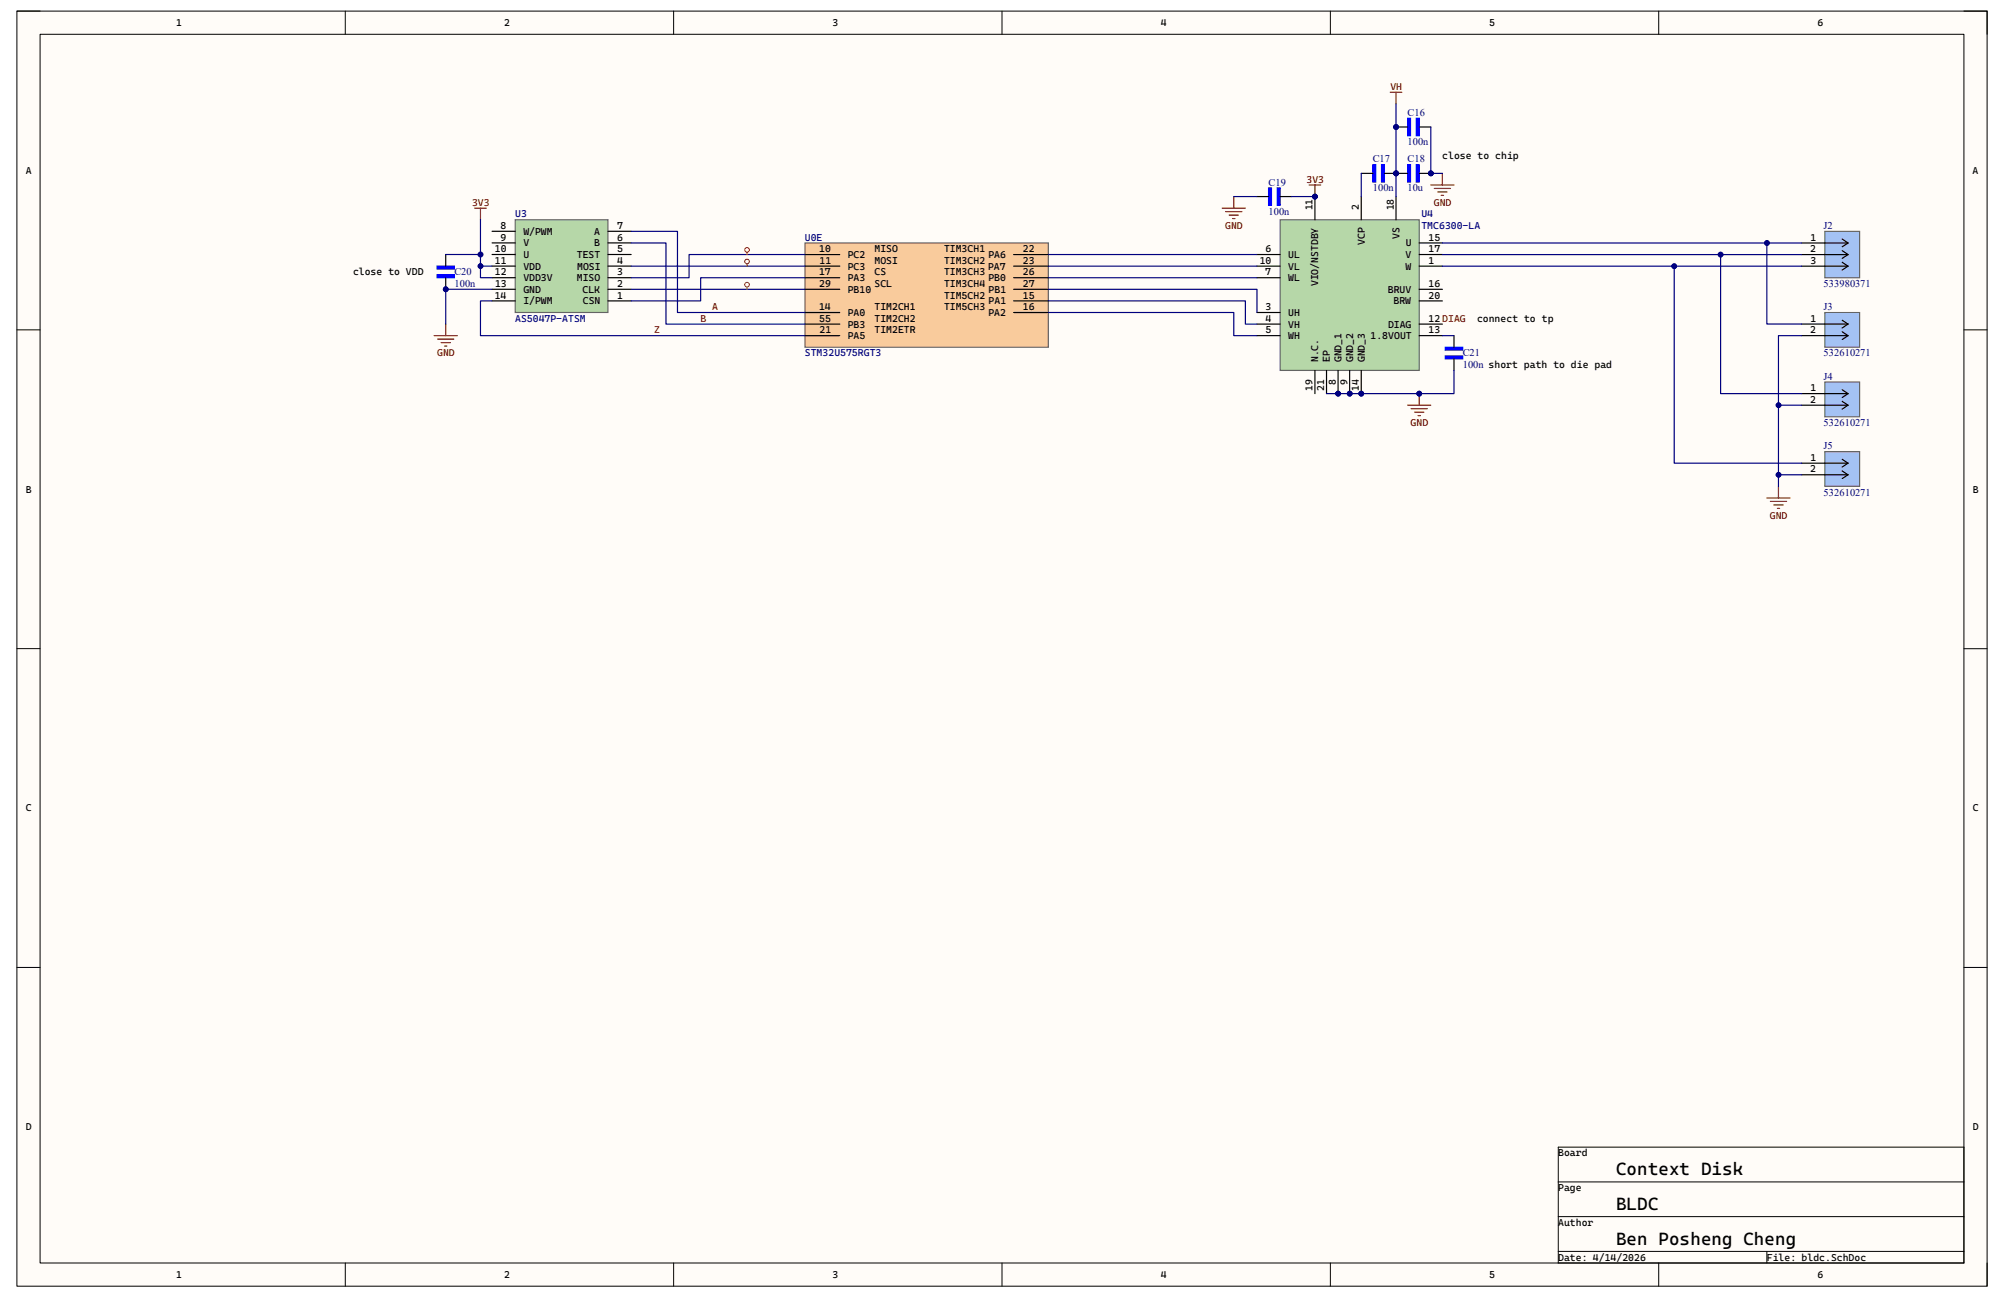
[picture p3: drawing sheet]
<svg xmlns="http://www.w3.org/2000/svg" width="432mm" height="279mm" viewBox="0 0 432 279" stroke-linecap="round" stroke-linejoin="round" font-family="sans-serif">
<path d="M3.6 2.4h424.6v274.7h-424.6z" fill-rule="evenodd" fill="#fffcf8"/>
<path d="M3.6 2.4h424.6v274.7h-424.6z" fill="none" stroke="#000" stroke-width=".22"/>
<path d="M8.6 7.4h414.6v264.7h-414.6z" fill-rule="evenodd" fill="#fffcf8"/>
<g fill="none" stroke="#000" stroke-width=".22">
<path d="M3.6 2.4h5M8.6 7.4h414.6v264.7h-414.6zM74.4 2.4v5M145.1 2.4v5M215.9 2.4v5M286.6 2.4v5M357.4 2.4v5M423.2 2.4h5v5M3.6 71.1h5M423.2 71.1h5M3.6 139.7h5M423.2 139.7h5"/>
<path d="M3.6 208.4h5M423.2 208.4h5M335.8 247.1v25h87.4v-25h-87.4M335.8 254.6h87.4M74.4 272.1v5M145.2 272.1v5M215.9 272.1v5M286.6 272.1v5M335.8 262.1h87.4M335.8 269.6h87.4M357.4 272.1v5M380.7 269.6v2.5"/>
<path d="M428.2 272.1v5"/>
</g>
<path d="M111 47.3h20v20h-20z" fill-rule="evenodd" fill="#b6d7a8"/>
<path d="M111 47.3h20v20h-20z" fill="none" stroke="#666" stroke-width=".25"/>
<g fill="none" stroke="#000" stroke-width=".25">
<path d="M106 59.8h5M106 57.3h5M106 54.8h5M106 52.3h5M106 49.8h5M131 59.8h5M131 57.3h5M131 54.8h5M131 52.3h5M131 49.8h5M106 64.8h5M106 62.3h5"/>
<path d="M131 64.8h5M131 62.3h5"/>
</g>
<path d="M173.5 52.3h52.4v22.5h-52.4z" fill-rule="evenodd" fill="#f9cb9c"/>
<path d="M173.5 52.3h52.4v22.5h-52.4z" fill="none" stroke="#666" stroke-width=".25"/>
<g fill="none" stroke="#000" stroke-width=".25">
<path d="M173.5 54.8h7.4M173.5 57.3h7.4M173.5 59.8h7.4M218.4 54.8h7.5M218.4 57.3h7.5M218.4 59.8h7.5M173.5 62.3h7.4M173.5 67.3h7.4M173.5 69.8h7.4M173.5 72.3h7.4M218.4 62.3h7.5M218.4 67.3h7.5"/>
<path d="M218.4 64.8h7.5"/>
</g>
<path d="M102.3 44.8h2.5M103.5 44.8v2.5M93.5 72.3h5M94.3 73.1h3.5M95 73.8h2M95.8 74.6h.5M96 69.8v2.5" fill="none" stroke="#800000" stroke-width=".25"/>
<circle cx="96" cy="62.3" r=".5" fill="#000080"/>
<circle cx="96" cy="62.3" r=".5" fill="none" stroke="#000080" stroke-width=".22"/>
<path d="M94.2 59.2h3.7v.6h-3.7z" fill-rule="evenodd" fill="#00f"/>
<path d="M94.2 59.2h3.7v.6h-3.7z" fill="none" stroke="#00f" stroke-width=".25"/>
<path d="M94.2 57.3h3.7v.6h-3.7z" fill-rule="evenodd" fill="#00f"/>
<path d="M94.2 57.3h3.7v.6h-3.7z" fill="none" stroke="#00f" stroke-width=".25"/>
<path d="M96 59.8v2.5" fill="none" stroke="#000" stroke-width=".25"/>
<circle cx="96" cy="62.3" r=".5" fill="#000080"/>
<circle cx="96" cy="62.3" r=".5" fill="none" stroke="#000080" stroke-width=".22"/>
<path d="M96 54.8v2.5" fill="none" stroke="#000" stroke-width=".25"/>
<circle cx="288.3" cy="84.8" r=".5" fill="#000080"/>
<circle cx="288.3" cy="84.8" r=".5" fill="none" stroke="#000080" stroke-width=".22"/>
<circle cx="290.8" cy="84.8" r=".5" fill="#000080"/>
<circle cx="290.8" cy="84.8" r=".5" fill="none" stroke="#000080" stroke-width=".22"/>
<circle cx="293.3" cy="84.8" r=".5" fill="#000080"/>
<circle cx="293.3" cy="84.8" r=".5" fill="none" stroke="#000080" stroke-width=".22"/>
<circle cx="283.3" cy="42.3" r=".5" fill="#000080"/>
<circle cx="283.3" cy="42.3" r=".5" fill="none" stroke="#000080" stroke-width=".22"/>
<path d="M275.8 47.3h30v32.5h-30z" fill-rule="evenodd" fill="#b6d7a8"/>
<path d="M275.8 47.3h30v32.5h-30z" fill="none" stroke="#666" stroke-width=".25"/>
<path d="M270.8 54.8h5M270.8 59.8h5M293.3 42.3v5M305.8 57.3h5M270.8 67.3h5M270.8 69.8h5M270.8 72.3h5M288.3 79.8v5" fill="none" stroke="#000" stroke-width=".25"/>
<circle cx="288.3" cy="84.8" r=".5" fill="#000080"/>
<circle cx="288.3" cy="84.8" r=".5" fill="none" stroke="#000080" stroke-width=".22"/>
<path d="M290.8 79.8v5" fill="none" stroke="#000" stroke-width=".25"/>
<circle cx="290.8" cy="84.8" r=".5" fill="#000080"/>
<circle cx="290.8" cy="84.8" r=".5" fill="none" stroke="#000080" stroke-width=".22"/>
<path d="M270.8 57.3h5M305.8 52.3h5M293.3 79.8v5" fill="none" stroke="#000" stroke-width=".25"/>
<circle cx="293.3" cy="84.8" r=".5" fill="#000080"/>
<circle cx="293.3" cy="84.8" r=".5" fill="none" stroke="#000080" stroke-width=".22"/>
<path d="M283.3 42.3v5M305.8 72.3h5M305.8 69.8h5" fill="none" stroke="#000" stroke-width=".25"/>
<circle cx="283.3" cy="42.3" r=".5" fill="#000080"/>
<circle cx="283.3" cy="42.3" r=".5" fill="none" stroke="#000080" stroke-width=".22"/>
<path d="M300.8 42.3v5M305.8 54.8h5M283.3 79.8v5M285.8 79.8v5M305.8 64.8h5M305.8 62.3h5" fill="none" stroke="#000" stroke-width=".25"/>
<path d="M282.1 39.8h2.5M283.3 39.8v2.5" fill="none" stroke="#800000" stroke-width=".25"/>
<circle cx="283.3" cy="42.3" r=".5" fill="#000080"/>
<circle cx="283.3" cy="42.3" r=".5" fill="none" stroke="#000080" stroke-width=".22"/>
<path d="M299.6 19.9h2.4M300.8 19.9v2.5" fill="none" stroke="#800000" stroke-width=".25"/>
<path d="M311.4 76.7h3.8v.6h-3.8z" fill-rule="evenodd" fill="#00f"/>
<path d="M311.4 76.7h3.8v.6h-3.8z" fill="none" stroke="#00f" stroke-width=".25"/>
<path d="M311.4 74.8h3.8v.6h-3.8z" fill-rule="evenodd" fill="#00f"/>
<path d="M311.4 74.8h3.8v.6h-3.8z" fill="none" stroke="#00f" stroke-width=".25"/>
<path d="M313.3 72.3v2.5M313.3 77.3v2.5" fill="none" stroke="#000" stroke-width=".25"/>
<path d="M303.3 87.3h5M304 88h3.5M304.8 88.8h2M305.5 89.5h.5M305.8 84.8v2.5" fill="none" stroke="#800000" stroke-width=".25"/>
<circle cx="305.8" cy="84.8" r=".5" fill="#000080"/>
<circle cx="305.8" cy="84.8" r=".5" fill="none" stroke="#000080" stroke-width=".22"/>
<path d="M273.3 40.5h.7v3.7h-.7z" fill-rule="evenodd" fill="#00f"/>
<path d="M273.3 40.5h.7v3.7h-.7z" fill="none" stroke="#00f" stroke-width=".25"/>
<path d="M275.2 40.5h.6v3.7h-.6z" fill-rule="evenodd" fill="#00f"/>
<path d="M275.2 40.5h.6v3.7h-.6z" fill="none" stroke="#00f" stroke-width=".25"/>
<path d="M270.8 42.3h2.5M275.8 42.3h2.5" fill="none" stroke="#000" stroke-width=".25"/>
<path d="M263.3 44.8h5M264.1 45.6h3.5M264.8 46.3h2M265.6 47.1h.5M265.8 42.3v2.5" fill="none" stroke="#800000" stroke-width=".25"/>
<circle cx="300.8" cy="37.3" r=".5" fill="#000080"/>
<circle cx="300.8" cy="37.3" r=".5" fill="none" stroke="#000080" stroke-width=".22"/>
<circle cx="308.3" cy="37.3" r=".5" fill="#000080"/>
<circle cx="308.3" cy="37.3" r=".5" fill="none" stroke="#000080" stroke-width=".22"/>
<path d="M303.3 35.5h.6v3.7h-.6z" fill-rule="evenodd" fill="#00f"/>
<path d="M303.3 35.5h.6v3.7h-.6z" fill="none" stroke="#00f" stroke-width=".25"/>
<path d="M305.2 35.5h.6v3.7h-.6z" fill-rule="evenodd" fill="#00f"/>
<path d="M305.2 35.5h.6v3.7h-.6z" fill="none" stroke="#00f" stroke-width=".25"/>
<path d="M300.8 37.3h2.5" fill="none" stroke="#000" stroke-width=".25"/>
<circle cx="300.8" cy="37.3" r=".5" fill="#000080"/>
<circle cx="300.8" cy="37.3" r=".5" fill="none" stroke="#000080" stroke-width=".22"/>
<path d="M305.8 37.3h2.5" fill="none" stroke="#000" stroke-width=".25"/>
<circle cx="308.3" cy="37.3" r=".5" fill="#000080"/>
<circle cx="308.3" cy="37.3" r=".5" fill="none" stroke="#000080" stroke-width=".22"/>
<path d="M308.3 39.8h5M310.8 37.3v2.5M309 40.6h3.5M309.8 41.3h2M310.5 42.1h.5" fill="none" stroke="#800000" stroke-width=".25"/>
<circle cx="300.8" cy="37.3" r=".5" fill="#000080"/>
<circle cx="300.8" cy="37.3" r=".5" fill="none" stroke="#000080" stroke-width=".22"/>
<path d="M295.8 35.5h.6v3.7h-.6z" fill-rule="evenodd" fill="#00f"/>
<path d="M295.8 35.5h.6v3.7h-.6z" fill="none" stroke="#00f" stroke-width=".25"/>
<path d="M297.7 35.5h.6v3.7h-.6z" fill-rule="evenodd" fill="#00f"/>
<path d="M297.7 35.5h.6v3.7h-.6z" fill="none" stroke="#00f" stroke-width=".25"/>
<path d="M293.3 37.3h2.5M298.3 37.3h2.5" fill="none" stroke="#000" stroke-width=".25"/>
<circle cx="300.8" cy="37.3" r=".5" fill="#000080"/>
<circle cx="300.8" cy="37.3" r=".5" fill="none" stroke="#000080" stroke-width=".22"/>
<circle cx="300.8" cy="27.4" r=".5" fill="#000080"/>
<circle cx="300.8" cy="27.4" r=".5" fill="none" stroke="#000080" stroke-width=".22"/>
<path d="M303.3 25.5h.6v3.7h-.6z" fill-rule="evenodd" fill="#00f"/>
<path d="M303.3 25.5h.6v3.7h-.6z" fill="none" stroke="#00f" stroke-width=".25"/>
<path d="M305.2 25.5h.6v3.7h-.6z" fill-rule="evenodd" fill="#00f"/>
<path d="M305.2 25.5h.6v3.7h-.6z" fill="none" stroke="#00f" stroke-width=".25"/>
<path d="M300.8 27.4h2.5" fill="none" stroke="#000" stroke-width=".25"/>
<circle cx="300.8" cy="27.4" r=".5" fill="#000080"/>
<circle cx="300.8" cy="27.4" r=".5" fill="none" stroke="#000080" stroke-width=".22"/>
<path d="M305.8 27.4h2.5" fill="none" stroke="#000" stroke-width=".25"/>
<path d="M103.5 47.3v10h2.5M136 49.8h10v17.5h27.5M136 52.3h7.5v17.5h30M136 57.3h37.5M173.5 59.8h-22.5v5h-15M173.5 54.8h-25v5h-12.5M106 64.8h-2.5v7.5h70M136 62.3h37.5" fill="none" stroke="#000080" stroke-width=".25"/>
<circle cx="103.5" cy="54.8" r=".5" fill="#000080"/>
<circle cx="103.5" cy="54.8" r=".5" fill="none" stroke="#000080" stroke-width=".22"/>
<circle cx="103.5" cy="57.3" r=".5" fill="#000080"/>
<circle cx="103.5" cy="57.3" r=".5" fill="none" stroke="#000080" stroke-width=".22"/>
<path d="M103.5 57.3v2.5h2.5" fill="none" stroke="#000080" stroke-width=".25"/>
<circle cx="103.5" cy="57.3" r=".5" fill="#000080"/>
<circle cx="103.5" cy="57.3" r=".5" fill="none" stroke="#000080" stroke-width=".22"/>
<path d="M106 62.3h-10v7.5" fill="none" stroke="#000080" stroke-width=".25"/>
<circle cx="96" cy="62.3" r=".5" fill="#000080"/>
<circle cx="96" cy="62.3" r=".5" fill="none" stroke="#000080" stroke-width=".22"/>
<path d="M96 54.8h7.5" fill="none" stroke="#000080" stroke-width=".25"/>
<circle cx="103.5" cy="54.8" r=".5" fill="#000080"/>
<circle cx="103.5" cy="54.8" r=".5" fill="none" stroke="#000080" stroke-width=".22"/>
<path d="M293.3 37.3v5M300.8 22.4v19.9M225.9 54.8h44.9M225.9 57.3h44.9M225.9 59.8h44.9M225.9 62.3h44.9v5M225.9 64.8h42.4v5h2.5M225.9 67.3h39.9v5h5" fill="none" stroke="#000080" stroke-width=".25"/>
<circle cx="300.8" cy="27.4" r=".5" fill="#000080"/>
<circle cx="300.8" cy="27.4" r=".5" fill="none" stroke="#000080" stroke-width=".22"/>
<circle cx="300.8" cy="37.3" r=".5" fill="#000080"/>
<circle cx="300.8" cy="37.3" r=".5" fill="none" stroke="#000080" stroke-width=".22"/>
<path d="M310.8 72.3h2.5M285.8 84.8h20" fill="none" stroke="#000080" stroke-width=".25"/>
<circle cx="288.3" cy="84.8" r=".5" fill="#000080"/>
<circle cx="288.3" cy="84.8" r=".5" fill="none" stroke="#000080" stroke-width=".22"/>
<circle cx="290.8" cy="84.8" r=".5" fill="#000080"/>
<circle cx="290.8" cy="84.8" r=".5" fill="none" stroke="#000080" stroke-width=".22"/>
<circle cx="293.3" cy="84.8" r=".5" fill="#000080"/>
<circle cx="293.3" cy="84.8" r=".5" fill="none" stroke="#000080" stroke-width=".22"/>
<circle cx="305.8" cy="84.8" r=".5" fill="#000080"/>
<circle cx="305.8" cy="84.8" r=".5" fill="none" stroke="#000080" stroke-width=".22"/>
<path d="M313.3 79.8v5h-7.5" fill="none" stroke="#000080" stroke-width=".25"/>
<circle cx="305.8" cy="84.8" r=".5" fill="#000080"/>
<circle cx="305.8" cy="84.8" r=".5" fill="none" stroke="#000080" stroke-width=".22"/>
<path d="M265.8 42.3h5M278.3 42.3h5" fill="none" stroke="#000080" stroke-width=".25"/>
<circle cx="283.3" cy="42.3" r=".5" fill="#000080"/>
<circle cx="283.3" cy="42.3" r=".5" fill="none" stroke="#000080" stroke-width=".22"/>
<path d="M308.3 37.3h2.5" fill="none" stroke="#000080" stroke-width=".25"/>
<circle cx="308.3" cy="37.3" r=".5" fill="#000080"/>
<circle cx="308.3" cy="37.3" r=".5" fill="none" stroke="#000080" stroke-width=".22"/>
<path d="M308.3 27.4v9.9" fill="none" stroke="#000080" stroke-width=".25"/>
<circle cx="308.3" cy="37.3" r=".5" fill="#000080"/>
<circle cx="308.3" cy="37.3" r=".5" fill="none" stroke="#000080" stroke-width=".22"/>
<path d="M393.2 49.8h7.5v10h-7.5z" fill-rule="evenodd" fill="#a4c2f4"/>
<path d="M393.2 49.8h7.5v10h-7.5z" fill="none" stroke="#666" stroke-width=".25"/>
<path d="M388.2 52.3h10M388.2 54.8h10M388.2 57.3h10M396.9 51.5l1.3 .8M396.9 54l1.3 .8M396.9 56.5l1.3 .8M398.2 52.3l-1.3 .9M398.2 54.8l-1.3 .9M398.2 57.3l-1.3 .9" fill="none" stroke="#000" stroke-width=".25"/>
<path d="M310.8 52.3h77.4" fill="none" stroke="#000080" stroke-width=".25"/>
<circle cx="380.7" cy="52.3" r=".5" fill="#000080"/>
<circle cx="380.7" cy="52.3" r=".5" fill="none" stroke="#000080" stroke-width=".22"/>
<path d="M310.8 54.8h77.4" fill="none" stroke="#000080" stroke-width=".25"/>
<circle cx="370.7" cy="54.8" r=".5" fill="#000080"/>
<circle cx="370.7" cy="54.8" r=".5" fill="none" stroke="#000080" stroke-width=".22"/>
<path d="M310.8 57.3h77.4" fill="none" stroke="#000080" stroke-width=".25"/>
<circle cx="360.7" cy="57.3" r=".5" fill="#000080"/>
<circle cx="360.7" cy="57.3" r=".5" fill="none" stroke="#000080" stroke-width=".22"/>
<path d="M393.2 67.3h7.5v7.5h-7.5z" fill-rule="evenodd" fill="#a4c2f4"/>
<path d="M393.2 67.3h7.5v7.5h-7.5z" fill="none" stroke="#666" stroke-width=".25"/>
<path d="M388.2 69.8h10M388.2 72.3h10M396.9 69l1.3 .8M396.9 71.5l1.3 .8M398.2 69.8l-1.3 .9M398.2 72.3l-1.3 .9" fill="none" stroke="#000" stroke-width=".25"/>
<path d="M393.2 82.3h7.5v7.5h-7.5z" fill-rule="evenodd" fill="#a4c2f4"/>
<path d="M393.2 82.3h7.5v7.5h-7.5z" fill="none" stroke="#666" stroke-width=".25"/>
<path d="M388.2 84.8h10M388.2 87.3h10M396.9 84l1.3 .8M396.9 86.5l1.3 .8M398.2 84.8l-1.3 .8M398.2 87.3l-1.3 .8" fill="none" stroke="#000" stroke-width=".25"/>
<path d="M393.2 97.3h7.5v7.5h-7.5z" fill-rule="evenodd" fill="#a4c2f4"/>
<path d="M393.2 97.3h7.5v7.5h-7.5z" fill="none" stroke="#666" stroke-width=".25"/>
<path d="M388.2 99.8h10M396.9 99l1.3 .8M398.2 99.8l-1.3 .8M388.2 102.3h10M396.9 101.5l1.3 .8M398.2 102.3l-1.3 .8" fill="none" stroke="#000" stroke-width=".25"/>
<path d="M380.7 52.3v17.5h7.5" fill="none" stroke="#000080" stroke-width=".25"/>
<circle cx="380.7" cy="52.3" r=".5" fill="#000080"/>
<circle cx="380.7" cy="52.3" r=".5" fill="none" stroke="#000080" stroke-width=".22"/>
<path d="M370.7 54.8v30h17.5" fill="none" stroke="#000080" stroke-width=".25"/>
<circle cx="370.7" cy="54.8" r=".5" fill="#000080"/>
<circle cx="370.7" cy="54.8" r=".5" fill="none" stroke="#000080" stroke-width=".22"/>
<path d="M360.7 57.3v42.5h27.5" fill="none" stroke="#000080" stroke-width=".25"/>
<circle cx="360.7" cy="57.3" r=".5" fill="#000080"/>
<circle cx="360.7" cy="57.3" r=".5" fill="none" stroke="#000080" stroke-width=".22"/>
<path d="M380.7 107.3h5M381.5 108h3.5M382.2 108.8h2M383 109.5h.5M383.2 104.8v2.5" fill="none" stroke="#800000" stroke-width=".25"/>
<path d="M388.2 72.3h-5v32.5" fill="none" stroke="#000080" stroke-width=".25"/>
<circle cx="383.2" cy="102.3" r=".5" fill="#000080"/>
<circle cx="383.2" cy="102.3" r=".5" fill="none" stroke="#000080" stroke-width=".22"/>
<circle cx="383.2" cy="87.3" r=".5" fill="#000080"/>
<circle cx="383.2" cy="87.3" r=".5" fill="none" stroke="#000080" stroke-width=".22"/>
<path d="M383.2 87.3h5" fill="none" stroke="#000080" stroke-width=".25"/>
<circle cx="383.2" cy="87.3" r=".5" fill="#000080"/>
<circle cx="383.2" cy="87.3" r=".5" fill="none" stroke="#000080" stroke-width=".22"/>
<path d="M383.2 102.3h5" fill="none" stroke="#000080" stroke-width=".25"/>
<circle cx="383.2" cy="102.3" r=".5" fill="#000080"/>
<circle cx="383.2" cy="102.3" r=".5" fill="none" stroke="#000080" stroke-width=".22"/>
<g fill="none" stroke="#f00" stroke-width=".22">
<path d="M161 54.3v.5M161 56.8v.5M161 61.8v.5"/>
<circle cx="161" cy="53.8" r=".5"/>
<circle cx="161" cy="56.3" r=".5"/>
<circle cx="161" cy="61.3" r=".5"/>
</g>
<g font-size="3.8">
<text x="348.2" y="253.2">Context Disk</text>
<text x="348.2" y="260.7">BLDC</text>
<text x="348.2" y="268.2">Ben Posheng Cheng</text>
</g>
<g font-size="2.2">
<text x="37.9" y="5.6">1</text>
<text x="108.6" y="5.6">2</text>
<text x="179.4" y="5.6">3</text>
<text x="250.1" y="5.6">4</text>
<text x="320.9" y="5.6">5</text>
<text x="391.6" y="5.6">6</text>
<text x="310.8" y="34.3">close to chip</text>
<text x="5.5" y="37.5">A</text>
<text x="425" y="37.5">A</text>
<text x="282.8" y="45.3" transform="rotate(-90 282.8 45.3)">11</text>
<text x="292.8" y="45.3" transform="rotate(-90 292.8 45.3)">2</text>
<text x="300.3" y="45.3" transform="rotate(-90 300.3 45.3)">18</text>
<text x="107.9" y="51.8">9</text>
<text x="107.9" y="49.3">8</text>
<text x="112.8" y="53.1">V</text>
<text x="112.8" y="50.6">W/PWM</text>
<text x="128" y="50.6">A</text>
<text x="128.1" y="53.1">B</text>
<text x="133" y="51.8">6</text>
<text x="133" y="49.3">7</text>
<text x="294" y="52.8" transform="rotate(-90 294 52.8)">VCP</text>
<text x="301.5" y="51.4" transform="rotate(-90 301.5 51.4)">VS</text>
<text x="302.9" y="53.1">U</text>
<text x="307.8" y="51.8">15</text>
<text x="390.1" y="51.8">1</text>
<text x="76.1" y="59.3">close to VDD</text>
<text x="106.6" y="59.3">12</text>
<text x="106.6" y="56.8">11</text>
<text x="106.6" y="54.3">10</text>
<text x="112.8" y="58.1">VDD</text>
<text x="112.8" y="55.6">U</text>
<text x="124.3" y="55.6">TEST</text>
<text x="124.4" y="58.1">MOSI</text>
<text x="133" y="59.3">3</text>
<text x="133" y="56.8">4</text>
<text x="133" y="54.3">5</text>
<text x="176.5" y="59.3">17</text>
<text x="176.5" y="54.3">10</text>
<text x="176.6" y="56.8">11</text>
<text x="182.7" y="55.6">PC2</text>
<text x="182.7" y="58.1">PC3</text>
<text x="188.4" y="54.3">MISO</text>
<text x="188.4" y="56.8">MOSI</text>
<text x="188.4" y="59.3">CS</text>
<text x="203.4" y="54.3">TIM3CH1</text>
<text x="203.4" y="56.8">TIM3CH2</text>
<text x="203.4" y="59.3">TIM3CH3</text>
<text x="212.9" y="58.1">PA7</text>
<text x="213" y="55.6">PA6</text>
<text x="220.4" y="54.3">22</text>
<text x="220.4" y="56.8">23</text>
<text x="220.4" y="59.3">26</text>
<text x="271.4" y="56.8">10</text>
<text x="272.6" y="59.3">7</text>
<text x="272.7" y="54.3">6</text>
<text x="277.6" y="55.6">UL</text>
<text x="277.6" y="58.1">VL</text>
<text x="302.8" y="58.1">W</text>
<text x="302.8" y="55.6">V</text>
<text x="307.8" y="56.8">1</text>
<text x="307.8" y="54.3">17</text>
<text x="390.1" y="54.3">2</text>
<text x="390.1" y="56.8">3</text>
<text x="106.6" y="64.3">14</text>
<text x="106.7" y="61.8">13</text>
<text x="112.8" y="65.6">I/PWM</text>
<text x="112.8" y="63.1">GND</text>
<text x="112.8" y="60.6">VDD3V</text>
<text x="124.3" y="60.6">MISO</text>
<text x="125.5" y="63.1">CLK</text>
<text x="125.6" y="65.6">CSN</text>
<text x="133" y="64.3">1</text>
<text x="133" y="61.8">2</text>
<text x="176.5" y="61.8">29</text>
<text x="182.7" y="63.1">PB10</text>
<text x="182.7" y="60.6">PA3</text>
<text x="188.4" y="61.8">SCL</text>
<text x="203.4" y="61.8">TIM3CH4</text>
<text x="203.4" y="64.3">TIM5CH2</text>
<text x="213" y="60.6">PB0</text>
<text x="213" y="63.1">PB1</text>
<text x="213" y="65.6">PA1</text>
<text x="220.4" y="61.8">27</text>
<text x="220.4" y="64.3">15</text>
<text x="277.6" y="60.6">WL</text>
<text x="284.1" y="61.6" transform="rotate(-90 284.1 61.6)">VIO/NSTDBY</text>
<text x="299" y="63.1">BRUV</text>
<text x="300.3" y="65.6">BRW</text>
<text x="307.8" y="64.3">20</text>
<text x="307.8" y="61.8">16</text>
<text x="176.5" y="66.8">14</text>
<text x="176.5" y="69.3">55</text>
<text x="176.6" y="71.8">21</text>
<text x="182.7" y="68.1">PA0</text>
<text x="182.7" y="70.6">PB3</text>
<text x="188.4" y="66.8">TIM2CH1</text>
<text x="188.4" y="69.3">TIM2CH2</text>
<text x="188.4" y="71.8">TIM2ETR</text>
<text x="203.4" y="66.8">TIM5CH3</text>
<text x="213" y="68.1">PA2</text>
<text x="220.4" y="66.8">16</text>
<text x="272.7" y="69.3">4</text>
<text x="272.7" y="71.8">5</text>
<text x="272.7" y="66.8">3</text>
<text x="277.6" y="68.1">UH</text>
<text x="277.6" y="70.6">VH</text>
<text x="299.1" y="70.6">DIAG</text>
<text x="307.8" y="71.8">13</text>
<text x="307.8" y="69.3">12 DIAG</text>
<text x="318.3" y="69.3">connect to tp</text>
<text x="390.1" y="71.8">2</text>
<text x="390.1" y="69.3">1</text>
<text x="182.7" y="73.1">PA5</text>
<text x="277.6" y="73.1">WH</text>
<text x="295.3" y="73.1">1.8VOUT</text>
<text x="284.1" y="78.1" transform="rotate(-90 284.1 78.1)">N.C.</text>
<text x="286.6" y="78.1" transform="rotate(-90 286.6 78.1)">EP</text>
<text x="287.8" y="82.9" transform="rotate(-90 287.8 82.9)">8</text>
<text x="289" y="78.1" transform="rotate(-90 289 78.1)">GND_1</text>
<text x="290.3" y="82.9" transform="rotate(-90 290.3 82.9)">9</text>
<text x="291.5" y="78.1" transform="rotate(-90 291.5 78.1)">GND_2</text>
<text x="294" y="78.1" transform="rotate(-90 294 78.1)">GND_3</text>
<text x="282.8" y="84.2" transform="rotate(-90 282.8 84.2)">19</text>
<text x="285.3" y="84.2" transform="rotate(-90 285.3 84.2)">21</text>
<text x="292.8" y="84.2" transform="rotate(-90 292.8 84.2)">14</text>
<text x="390.1" y="86.8">2</text>
<text x="390.1" y="84.3">1</text>
<text x="390.1" y="101.8">2</text>
<text x="390.1" y="99.3">1</text>
<text x="5.5" y="106.1">B</text>
<text x="425.1" y="106.1">B</text>
<text x="5.5" y="174.8">C</text>
<text x="425.1" y="174.8">C</text>
<text x="5.5" y="243.5">D</text>
<text x="425.1" y="243.5">D</text>
<text x="335.7" y="249.1">Board</text>
<text x="335.7" y="256.6">Page</text>
<text x="335.7" y="264.1">Author</text>
<text x="37.9" y="275.3">1</text>
<text x="108.6" y="275.3">2</text>
<text x="179.4" y="275.3">3</text>
<text x="250.1" y="275.3">4</text>
<text x="320.9" y="275.3">5</text>
<text x="335.7" y="271.6">Date: 4/14/2026</text>
<text x="380.7" y="271.6">File: bldc.SchDoc</text>
<text x="391.6" y="275.3">6</text>
</g>
<g font-size="2.2" fill="#800000">
<text x="299.6" y="19.3">VH</text>
<text x="281.5" y="39.3">3V3</text>
<text x="101.7" y="44.3">3V3</text>
<text x="308.9" y="44.3">GND</text>
<text x="264" y="49.3">GND</text>
<text x="141" y="71.8">Z</text>
<text x="151" y="69.3">B</text>
<text x="153.5" y="66.8">A</text>
<text x="94.2" y="76.8">GND</text>
<text x="304" y="91.8">GND</text>
<text x="381.3" y="111.8">GND</text>
</g>
<g font-size="2.2" fill="#000080">
<text x="303.3" y="25">C16</text>
<text x="295.8" y="35">C17</text>
<text x="303.3" y="35">C18</text>
<text x="303.3" y="31.2">100n</text>
<text x="273.3" y="40">C19</text>
<text x="295.8" y="41.2">100n</text>
<text x="303.3" y="41.2">10u</text>
<text x="111" y="46.8">U3</text>
<text x="273.3" y="46.2">100n</text>
<text x="306.3" y="46.8">U4</text>
<text x="173.4" y="51.8">U0E</text>
<text x="306.3" y="49.3">TMC6300-LA</text>
<text x="392.9" y="49.3">J2</text>
<text x="97.9" y="59.3">C20</text>
<text x="97.9" y="61.8">100n</text>
<text x="392.9" y="61.8">533980371</text>
<text x="111" y="69.3">AS5047P-ATSM</text>
<text x="392.9" y="66.8">J3</text>
<text x="173.4" y="76.8">STM32U575RGT3</text>
<text x="315.2" y="76.8">C21</text>
<text x="392.9" y="76.8">532610271</text>
<text x="315.2" y="79.3">100n short path to die pad</text>
<text x="392.9" y="81.8">J4</text>
<text x="392.9" y="91.8">532610271</text>
<text x="392.9" y="96.8">J5</text>
<text x="392.9" y="106.8">532610271</text>
</g>
</svg>
